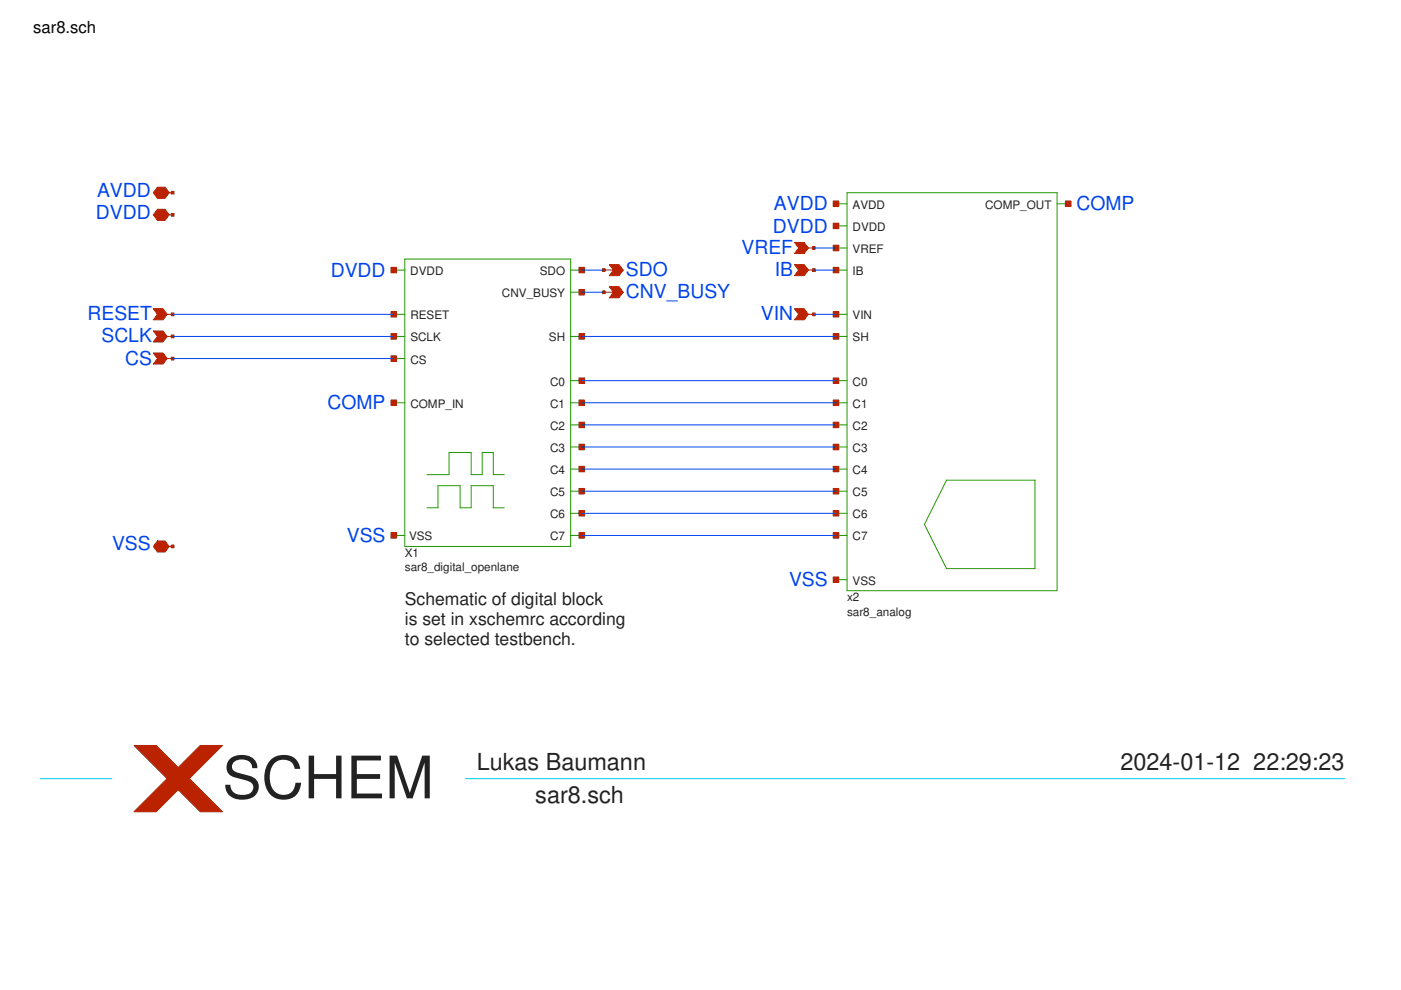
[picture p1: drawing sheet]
<svg xmlns="http://www.w3.org/2000/svg" width="297mm" height="210mm" viewBox="0 0 297 210" stroke-linecap="round" stroke-linejoin="round" font-family="sans-serif">
<g fill="none" stroke="#229800" stroke-width=".21">
<path d="M83.5 57.3h2.3M85.8 54.9h35.2v61h-35.2zM121 57.3h2.3M177.2 57.3h2.4M177.2 43.2h2.4M177.2 47.9h2.4M177.2 52.6h2.4M179.6 40.9h44.5v84.3h-44.5zM224.1 43.2h2.4M83.5 66.6h2.3M83.5 71.3h2.3M83.5 76h2.3"/>
<path d="M121 71.3h2.3M121 62h2.3M177.2 66.6h2.4M177.2 71.3h2.4M83.5 85.4h2.3M121 85.4h2.3M121 80.7h2.3M121 90.1h2.3M121 94.8h2.3M121 99.5h2.3M177.2 85.4h2.4M177.2 80.7h2.4"/>
<path d="M177.2 90.1h2.4M177.2 94.8h2.4M177.2 99.5h2.4M83.5 113.5h2.3M90.5 107.7h2.4v-4.7h4.7v4.7h2.3v-4.7h4.7v4.7h2.3M90.5 100.6h4.7v-4.7h4.7v4.7h2.3v-4.7h2.4v4.7h2.3M121 113.5h2.3M121 104.1h2.3M121 108.8h2.3M177.2 113.5h2.4M177.2 104.1h2.4M177.2 108.8h2.4"/>
<path d="M200.7 101.8h18.7v18.8h-18.7l-4.7-9.4zM177.2 122.9h2.4"/>
</g>
<path d="M28.4 158.1h4.7l4.7 4.6 4.7-4.6h4.7l-7.1 7 7.1 7h-4.7l-4.7-4.7-4.7 4.7h-4.7l7-7z" fill="#ba2200"/>
<path d="M35.9 115.9h.7M28.4 158.1h4.7l4.7 4.6 4.7-4.6h4.7l-7.1 7 7.1 7h-4.7l-4.7-4.7-4.7 4.7h-4.7l7-7z" fill="none" stroke="#ba2200" stroke-width=".21"/>
<path d="M33.4 114.7h1.6l.9 1.2-.9 1.1h-1.6l-.9-1.1z" fill="#ba2200"/>
<path d="M33.4 114.7h1.6l.9 1.2-.9 1.1h-1.6l-.9-1.1zM36.3 115.6h.6v.6h-.6z" fill="none" stroke="#ba2200" stroke-width=".21"/>
<path d="M36.3 115.6h.6v.6h-.6z" fill="#ba2200"/>
<path d="M35.4 66.6h1.2" fill="none" stroke="#ba2200" stroke-width=".21"/>
<path d="M32.5 65.5h2.1l.8 1.1-.8 1.2h-2.1l.9-1.2z" fill="#ba2200"/>
<path d="M32.5 65.5h2.1l.8 1.1-.8 1.2h-2.1l.9-1.2zM36.3 66.4h.6v.5h-.6z" fill="none" stroke="#ba2200" stroke-width=".21"/>
<path d="M36.3 66.4h.6v.5h-.6z" fill="#ba2200"/>
<path d="M171.4 52.6h1.2" fill="none" stroke="#ba2200" stroke-width=".21"/>
<path d="M168.5 51.4h2l.9 1.2-.9 1.2h-2l.8-1.2z" fill="#ba2200"/>
<path d="M168.5 51.4h2l.9 1.2-.9 1.2h-2l.8-1.2zM172.3 52.3h.6v.6h-.6z" fill="none" stroke="#ba2200" stroke-width=".21"/>
<path d="M172.3 52.3h.5v.6h-.5z" fill="#ba2200"/>
<path d="M35.9 45.5h.7" fill="none" stroke="#ba2200" stroke-width=".21"/>
<path d="M33.4 44.4h1.6l.9 1.1-.9 1.2h-1.6l-.9-1.2z" fill="#ba2200"/>
<path d="M33.4 44.4h1.6l.9 1.1-.9 1.2h-1.6l-.9-1.2zM36.3 45.3h.6v.5h-.6z" fill="none" stroke="#ba2200" stroke-width=".21"/>
<path d="M36.3 45.3h.6v.5h-.6z" fill="#ba2200"/>
<path d="M82.9 56.7h1.2v1.2h-1.2z" fill="none" stroke="#ba2200" stroke-width=".21"/>
<path d="M82.9 56.7h1.2v1.2h-1.2z" fill="#ba2200"/>
<path d="M82.9 75.4h1.2v1.2h-1.2z" fill="none" stroke="#ba2200" stroke-width=".21"/>
<path d="M82.9 75.4h1.2v1.2h-1.2z" fill="#ba2200"/>
<path d="M82.9 66.1h1.2v1.1h-1.2z" fill="none" stroke="#ba2200" stroke-width=".21"/>
<path d="M82.9 66.1h1.2v1.1h-1.2z" fill="#ba2200"/>
<path d="M82.9 70.7h1.2v1.2h-1.2z" fill="none" stroke="#ba2200" stroke-width=".21"/>
<path d="M82.9 70.7h1.2v1.2h-1.2z" fill="#ba2200"/>
<path d="M122.7 56.7h1.2v1.2h-1.2z" fill="none" stroke="#ba2200" stroke-width=".21"/>
<path d="M122.7 56.7h1.2v1.2h-1.2z" fill="#ba2200"/>
<path d="M122.7 61.4h1.2v1.1h-1.2z" fill="none" stroke="#ba2200" stroke-width=".21"/>
<path d="M122.7 61.4h1.2v1.1h-1.2z" fill="#ba2200"/>
<path d="M82.9 84.8h1.2v1.2h-1.2z" fill="none" stroke="#ba2200" stroke-width=".21"/>
<path d="M82.9 84.8h1.2v1.2h-1.2z" fill="#ba2200"/>
<path d="M122.7 70.7h1.2v1.2h-1.2z" fill="none" stroke="#ba2200" stroke-width=".21"/>
<path d="M122.7 70.7h1.2v1.2h-1.2z" fill="#ba2200"/>
<path d="M122.7 80.1h1.2v1.2h-1.2z" fill="none" stroke="#ba2200" stroke-width=".21"/>
<path d="M122.7 80.1h1.2v1.2h-1.2z" fill="#ba2200"/>
<path d="M122.7 84.8h1.2v1.2h-1.2z" fill="none" stroke="#ba2200" stroke-width=".21"/>
<path d="M122.7 84.8h1.2v1.2h-1.2z" fill="#ba2200"/>
<path d="M122.7 89.5h1.2v1.2h-1.2z" fill="none" stroke="#ba2200" stroke-width=".21"/>
<path d="M122.7 89.5h1.2v1.2h-1.2z" fill="#ba2200"/>
<path d="M122.7 94.2h1.2v1.2h-1.2z" fill="none" stroke="#ba2200" stroke-width=".21"/>
<path d="M122.7 94.2h1.2v1.2h-1.2z" fill="#ba2200"/>
<path d="M122.7 98.9h1.2v1.1h-1.2z" fill="none" stroke="#ba2200" stroke-width=".21"/>
<path d="M122.7 98.9h1.2v1.1h-1.2z" fill="#ba2200"/>
<path d="M122.7 103.6h1.2v1.1h-1.2z" fill="none" stroke="#ba2200" stroke-width=".21"/>
<path d="M122.7 103.6h1.2v1.1h-1.2z" fill="#ba2200"/>
<path d="M122.7 108.3h1.2v1.1h-1.2z" fill="none" stroke="#ba2200" stroke-width=".21"/>
<path d="M122.7 108.3h1.2v1.1h-1.2z" fill="#ba2200"/>
<path d="M122.7 112.9h1.2v1.2h-1.2z" fill="none" stroke="#ba2200" stroke-width=".21"/>
<path d="M122.7 112.9h1.2v1.2h-1.2z" fill="#ba2200"/>
<path d="M82.9 112.9h1.2v1.2h-1.2z" fill="none" stroke="#ba2200" stroke-width=".21"/>
<path d="M82.9 112.9h1.2v1.2h-1.2z" fill="#ba2200"/>
<path d="M128 57.3h2.1" fill="none" stroke="#ba2200" stroke-width=".21"/>
<path d="M129.2 56.1h2l.9 1.2-.9 1.1h-2l.9-1.1z" fill="#ba2200"/>
<path d="M127.7 57h.6v.6h-.6zM129.2 56.1h2l.9 1.2-.9 1.1h-2l.9-1.1z" fill="none" stroke="#ba2200" stroke-width=".21"/>
<path d="M127.7 57h.6v.6h-.6z" fill="#ba2200"/>
<path d="M176.7 42.6h1.1v1.2h-1.1z" fill="none" stroke="#ba2200" stroke-width=".21"/>
<path d="M176.7 42.6h1.1v1.2h-1.1z" fill="#ba2200"/>
<path d="M176.7 66.1h1.1v1.1h-1.1z" fill="none" stroke="#ba2200" stroke-width=".21"/>
<path d="M176.7 66.1h1.1v1.1h-1.1z" fill="#ba2200"/>
<path d="M176.7 47.3h1.1v1.2h-1.1z" fill="none" stroke="#ba2200" stroke-width=".21"/>
<path d="M176.7 47.3h1.1v1.2h-1.1z" fill="#ba2200"/>
<path d="M176.7 56.7h1.1v1.2h-1.1z" fill="none" stroke="#ba2200" stroke-width=".21"/>
<path d="M176.7 56.7h1.1v1.2h-1.1z" fill="#ba2200"/>
<path d="M176.7 70.7h1.1v1.2h-1.1z" fill="none" stroke="#ba2200" stroke-width=".21"/>
<path d="M176.7 70.7h1.1v1.2h-1.1z" fill="#ba2200"/>
<path d="M176.7 80.1h1.1v1.2h-1.1z" fill="none" stroke="#ba2200" stroke-width=".21"/>
<path d="M176.7 80.1h1.1v1.2h-1.1z" fill="#ba2200"/>
<path d="M225.9 42.6h1.2v1.2h-1.2z" fill="none" stroke="#ba2200" stroke-width=".21"/>
<path d="M225.9 42.6h1.2v1.2h-1.2z" fill="#ba2200"/>
<path d="M176.7 84.8h1.1v1.2h-1.1z" fill="none" stroke="#ba2200" stroke-width=".21"/>
<path d="M176.7 84.8h1.1v1.2h-1.1z" fill="#ba2200"/>
<path d="M176.7 89.5h1.1v1.2h-1.1z" fill="none" stroke="#ba2200" stroke-width=".21"/>
<path d="M176.7 89.5h1.1v1.2h-1.1z" fill="#ba2200"/>
<path d="M176.7 94.2h1.1v1.2h-1.1z" fill="none" stroke="#ba2200" stroke-width=".21"/>
<path d="M176.7 94.2h1.1v1.2h-1.1z" fill="#ba2200"/>
<path d="M176.7 98.9h1.1v1.1h-1.1z" fill="none" stroke="#ba2200" stroke-width=".21"/>
<path d="M176.7 98.9h1.1v1.1h-1.1z" fill="#ba2200"/>
<path d="M176.7 103.6h1.1v1.1h-1.1z" fill="none" stroke="#ba2200" stroke-width=".21"/>
<path d="M176.7 103.6h1.1v1.1h-1.1z" fill="#ba2200"/>
<path d="M176.7 108.3h1.1v1.1h-1.1z" fill="none" stroke="#ba2200" stroke-width=".21"/>
<path d="M176.7 108.3h1.1v1.1h-1.1z" fill="#ba2200"/>
<path d="M176.7 112.9h1.1v1.2h-1.1z" fill="none" stroke="#ba2200" stroke-width=".21"/>
<path d="M176.7 112.9h1.1v1.2h-1.1z" fill="#ba2200"/>
<path d="M176.7 52h1.1v1.2h-1.1z" fill="none" stroke="#ba2200" stroke-width=".21"/>
<path d="M176.7 52h1.1v1.2h-1.1z" fill="#ba2200"/>
<path d="M176.7 122.3h1.1v1.2h-1.1z" fill="none" stroke="#ba2200" stroke-width=".21"/>
<path d="M176.7 122.3h1.1v1.2h-1.1z" fill="#ba2200"/>
<path d="M35.9 40.9h.7" fill="none" stroke="#ba2200" stroke-width=".21"/>
<path d="M33.4 39.7h1.6l.9 1.2-.9 1.1h-1.6l-.9-1.1z" fill="#ba2200"/>
<path d="M33.4 39.7h1.6l.9 1.2-.9 1.1h-1.6l-.9-1.1zM36.3 40.6h.6v.6h-.6z" fill="none" stroke="#ba2200" stroke-width=".21"/>
<path d="M36.3 40.6h.6v.6h-.6z" fill="#ba2200"/>
<path d="M35.4 71.3h1.2" fill="none" stroke="#ba2200" stroke-width=".21"/>
<path d="M32.5 70.2h2.1l.8 1.1-.8 1.2h-2.1l.9-1.2z" fill="#ba2200"/>
<path d="M32.5 70.2h2.1l.8 1.1-.8 1.2h-2.1l.9-1.2zM36.3 71h.6v.6h-.6z" fill="none" stroke="#ba2200" stroke-width=".21"/>
<path d="M36.3 71h.6v.6h-.6z" fill="#ba2200"/>
<path d="M35.4 76h1.2" fill="none" stroke="#ba2200" stroke-width=".21"/>
<path d="M32.5 74.8h2.1l.8 1.2-.8 1.2h-2.1l.9-1.2z" fill="#ba2200"/>
<path d="M32.5 74.8h2.1l.8 1.2-.8 1.2h-2.1l.9-1.2zM36.3 75.7h.6v.6h-.6z" fill="none" stroke="#ba2200" stroke-width=".21"/>
<path d="M36.3 75.7h.6v.6h-.6z" fill="#ba2200"/>
<path d="M83.2 57h.6v.6h-.6z" fill="none" stroke="#ba2200" stroke-width=".21"/>
<path d="M83.2 57h.6v.6h-.6z" fill="#ba2200"/>
<path d="M177 47.6h.5v.6h-.5z" fill="none" stroke="#ba2200" stroke-width=".21"/>
<path d="M177 47.6h.5v.6h-.5z" fill="#ba2200"/>
<path d="M177 42.9h.5v.6h-.5z" fill="none" stroke="#ba2200" stroke-width=".21"/>
<path d="M177 42.9h.5v.6h-.5z" fill="#ba2200"/>
<path d="M226.2 42.9h.6v.6h-.6z" fill="none" stroke="#ba2200" stroke-width=".21"/>
<path d="M226.2 42.9h.6v.6h-.6z" fill="#ba2200"/>
<path d="M83.2 85.1h.6v.6h-.6z" fill="none" stroke="#ba2200" stroke-width=".21"/>
<path d="M83.2 85.1h.6v.6h-.6z" fill="#ba2200"/>
<path d="M83.2 113.2h.6v.6h-.6z" fill="none" stroke="#ba2200" stroke-width=".21"/>
<path d="M83.2 113.2h.6v.6h-.6z" fill="#ba2200"/>
<path d="M171.4 57.3h1.2" fill="none" stroke="#ba2200" stroke-width=".21"/>
<path d="M168.5 56.1h2l.9 1.2-.9 1.1h-2l.8-1.1z" fill="#ba2200"/>
<path d="M168.5 56.1h2l.9 1.2-.9 1.1h-2l.8-1.1zM172.3 57h.6v.6h-.6z" fill="none" stroke="#ba2200" stroke-width=".21"/>
<path d="M172.3 57h.5v.6h-.5z" fill="#ba2200"/>
<path d="M171.4 66.6h1.2" fill="none" stroke="#ba2200" stroke-width=".21"/>
<path d="M168.5 65.5h2l.9 1.1-.9 1.2h-2l.8-1.2z" fill="#ba2200"/>
<path d="M168.5 65.5h2l.9 1.1-.9 1.2h-2l.8-1.2zM172.3 66.4h.6v.5h-.6z" fill="none" stroke="#ba2200" stroke-width=".21"/>
<path d="M172.3 66.4h.5v.5h-.5z" fill="#ba2200"/>
<path d="M128 62h2.1" fill="none" stroke="#ba2200" stroke-width=".21"/>
<path d="M129.2 60.8h2l.9 1.2-.9 1.1h-2l.9-1.1z" fill="#ba2200"/>
<path d="M127.7 61.7h.6v.6h-.6zM129.2 60.8h2l.9 1.2-.9 1.1h-2l.9-1.1z" fill="none" stroke="#ba2200" stroke-width=".21"/>
<path d="M127.7 61.7h.6v.6h-.6z" fill="#ba2200"/>
<path d="M177 122.6h.5v.6h-.5z" fill="none" stroke="#ba2200" stroke-width=".21"/>
<path d="M177 122.6h.5v.6h-.5z" fill="#ba2200"/>
<path d="M8.5 165.1h15.2M98.7 165.1h186.4" fill="none" stroke="#00cbed" stroke-width=".21"/>
<g fill="none" stroke="#0044ed" stroke-width=".21">
<path d="M123.3 57.3h4.7M172.6 52.6h4.6M172.6 57.3h4.6M36.6 66.6h46.9M36.6 71.3h46.9M36.6 76h46.9M123.3 71.3h53.9M123.3 62h4.7M172.6 66.6h4.6M123.3 80.7h53.9M123.3 85.4h53.9M123.3 90.1h53.9"/>
<path d="M123.3 94.8h53.9M123.3 99.5h53.9M123.3 104.1h53.9M123.3 108.8h53.9M123.3 113.5h53.9"/>
</g>
<text font-size="12.4" fill="#222" x="47.2" y="169.3">SCHEM</text>
<g font-size="5" fill="#222">
<text x="101.1" y="163.2">Lukas Baumann</text>
<text x="237.6" y="163.2">2024-01-12 22:29:23</text>
<text x="113.5" y="170.3">sar8.sch</text>
</g>
<g font-size="4.1" fill="#0044ed">
<text x="20.6" y="41.7">AVDD</text>
<text x="20.3" y="46.4">DVDD</text>
<text x="164.1" y="44.6">AVDD</text>
<text x="228.2" y="44.6">COMP</text>
<text x="157.2" y="53.8">VREF</text>
<text x="163.9" y="49.3">DVDD</text>
<text x="70.1" y="58.7">DVDD</text>
<text x="132.7" y="58.5">SDO</text>
<text x="164.3" y="58.5">IB</text>
<text x="132.7" y="63.2">CNV_BUSY</text>
<text x="18.5" y="67.9">RESET</text>
<text x="161.3" y="67.9">VIN</text>
<text x="21.5" y="72.6">SCLK</text>
<text x="26.5" y="77.3">CS</text>
<text x="69.4" y="86.8">COMP</text>
<text x="23.8" y="116.7">VSS</text>
<text x="73.5" y="114.9">VSS</text>
<text x="167.3" y="124.3">VSS</text>
</g>
<g font-size="3.7" fill="#222">
<text x="85.8" y="128.3">Schematic of digital block</text>
<text x="85.8" y="132.5">is set in xschemrc according</text>
<text x="85.8" y="136.8">to selected testbench.</text>
</g>
<text font-size="3.5" x="7.1" y="7.1">sar8.sch</text>
<g font-size="2.5" fill="#222">
<text x="180.8" y="44.3">AVDD</text>
<text x="208.9" y="44.3">COMP_OUT</text>
<text x="180.8" y="49">DVDD</text>
<text x="180.8" y="53.7">VREF</text>
<text x="87" y="58.3">DVDD</text>
<text x="114.4" y="58.3">SDO</text>
<text x="180.8" y="58.3">IB</text>
<text x="106.4" y="63">CNV_BUSY</text>
<text x="87" y="67.7">RESET</text>
<text x="180.8" y="67.7">VIN</text>
<text x="87" y="77.1">CS</text>
<text x="87" y="72.4">SCLK</text>
<text x="116.4" y="72.4">SH</text>
<text x="180.8" y="72.4">SH</text>
<text x="116.6" y="81.8">C0</text>
<text x="180.8" y="81.8">C0</text>
<text x="87" y="86.5">COMP_IN</text>
<text x="116.6" y="86.5">C1</text>
<text x="180.8" y="86.5">C1</text>
<text x="116.6" y="91.2">C2</text>
<text x="116.6" y="95.8">C3</text>
<text x="180.8" y="91.2">C2</text>
<text x="180.8" y="95.8">C3</text>
<text x="116.6" y="100.5">C4</text>
<text x="180.8" y="100.5">C4</text>
<text x="116.6" y="105.2">C5</text>
<text x="180.8" y="105.2">C5</text>
<text x="116.6" y="109.9">C6</text>
<text x="180.8" y="109.9">C6</text>
<text x="85.8" y="118.1">X1</text>
<text x="86.7" y="114.6">VSS</text>
<text x="116.6" y="114.6">C7</text>
<text x="180.8" y="114.6">C7</text>
<text x="85.8" y="121.2">sar8_digital_openlane</text>
<text x="180.8" y="124">VSS</text>
<text x="179.6" y="130.5">sar8_analog</text>
<text x="179.6" y="127.5">x2</text>
</g>
</svg>
